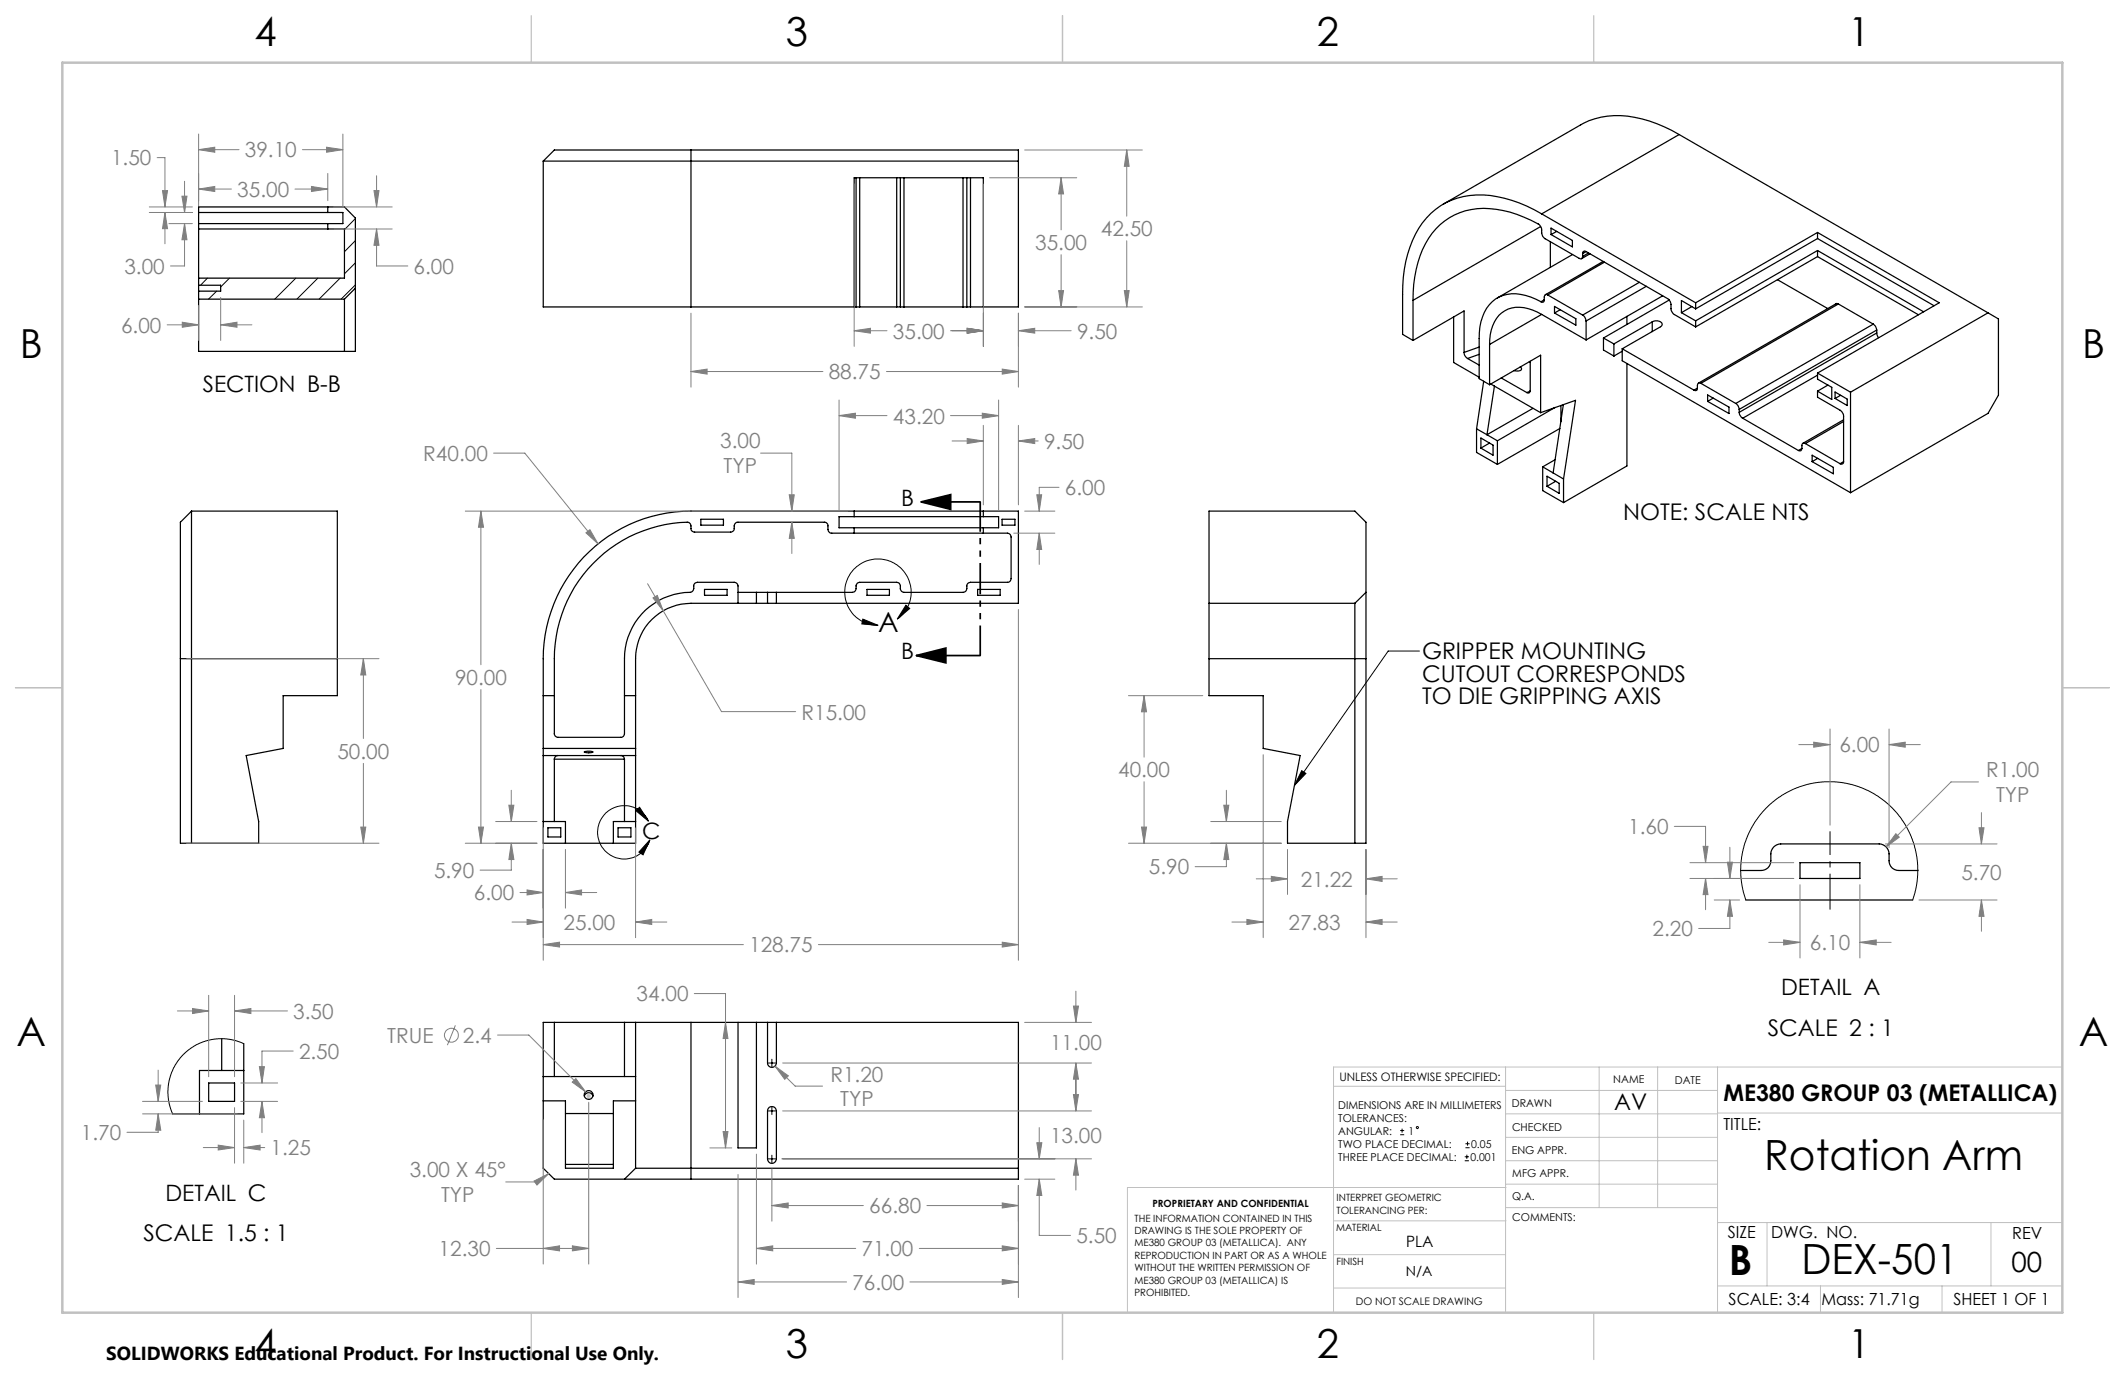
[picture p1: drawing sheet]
<svg xmlns="http://www.w3.org/2000/svg" width="432mm" height="279mm" viewBox="0 0 432 279" stroke-linecap="round" stroke-linejoin="round" font-family="sans-serif">
<g fill="none" stroke="#000" stroke-width=".25">
<path d="M110.4 32.7h96.5M110.4 32.7v29.7h30M140.4 30.5h-27.8l-2.2 2.2M140.4 30.5h66.5v31.9h-9.7M140.4 30.5v31.9M174 36.1v26.3M174.7 36.1v26.3M182.2 36.1v26.3M183 36.1v26.3M183.7 36.1v26.3M195.7 36.1v26.3M196.5 36.1v26.3"/>
<path d="M197.2 36.1v26.3M341.2 27.3a24.1 24.1 0 0 0-14.6-3.7 14.5 14.5 0 0 0-5.4 1.8l-27.9 16.1M341.2 27.3l-27.9 16.2M341.2 27.3l62.8 36.3M40.4 46.5v10M40.4 46.5v-4.4h29.6l2.2 2.2v14.3M40.4 56.5v4.3M40.4 58h4.4v1.2h-4.4M40.4 46.5h29.6v10h-29.6M40.4 43.2h29.3v2.2h-29.3M66.6 42.1v1.1M66.6 45.4v1.1"/>
<path d="M72.2 58.6v12.8h-2.2M72.2 58.6l-2.2 2.2M313.1 46l-26 15M313.3 43.5a24.1 24.1 0 0 0-14.6-3.8 14.5 14.5 0 0 0-12.2 10.5 27.4 27.4 0 0 0-1.5 9.6v8.1l2.1 1.3M313.3 43.5l31.3 18M314.5 59.9a.44 .44 0 0 0-.5 0 .44 .44 0 0 0-.2 .5v.5M314.5 59.9l7.1 4.1M315 49.1v5.2M315.2 46.4l4.3 2.5v1.3l-4.3-2.5zM316.3 47l-1.1 .7M319.5 51.7l-15.2 8.8M321.6 52.1a.42 .42 0 0 1-.2 .5 .42 .42 0 0 1-.5-.1l-6.9-4a1.47 1.47 0 0 1-.7-1.2 1.8 1.8 0 0 0-.6-1.7 21.6 21.6 0 0 0-13.7-3 13.5 13.5 0 0 0-10.5 9.4 26.7 26.7 0 0 0-1.4 9"/>
<path d="M321.6 51.5v.6M322.3 51.1l16.5 9.6a1.62 1.62 0 0 1 .7 1.2v.8a1.62 1.62 0 0 0 .8 1.2l4.3 2.5M322.3 51.1a.44 .44 0 0 0-.5 0 .44 .44 0 0 0-.2 .4M322.3 51.1l-.7 .4M322.8 51.4l-1.2 .7M323.1 51.6l-1.7 1M325.8 53.1l-11.8 6.8M326 53.3l-11.5 6.6M333.1 57.4l-11.5 6.6M334.5 58.2l-12.2 7M361.2 56.8l10.2 5.9M369.3 47.2l24.8 14.3-24.8 14.3"/>
<path d="M369.3 47.2l-24.7 14.3M369.3 47.2v1.3M369.3 50.9v1.2M369.3 50.9l21.6 12.5M369.3 50.9l-24.7 14.3M369.3 48.5l23.7 13.6M369.3 48.5l-24.7 14.3M369.3 52.1l20.5 11.9M369.3 52.1l-24.7 14.3M40.4 60.8v10.6h29.6M40.4 60.8h29.6M70 60.8v10.6"/>
<path d="M140.4 62.4h33.2M173.6 62.4h.4M173.6 62.4v-26.3h26.2v26.3M174 62.4h.7M174.7 62.4h7.5M182.2 62.4h.8M183 62.4h.7M183.7 62.4h12M195.7 62.4h.8M196.5 62.4h.7M287.1 61v8.2M287.1 69.2l10.4-6v8.4"/>
<path d="M295.4 64.4v9.3l5.2 3M297.5 71.6l.1 .6 .6 .6M298.2 72.8l2.4 1.4M300.6 70.5l-3.1 1.1M300.6 72l-2.4 .8M301.5 77.5l-1.5 9.6M302.7 70v8.2M302.7 78.2l10.4-6v11.7M302.9 78l10.2 5.9M303.7 78.4l-1.5 9.9M305 76.8l5.2 3M308.9 74.6a.37 .37 0 0 1 .2 .6l-.6 .2-.9-.1"/>
<path d="M310.8 73.5l.1 .1M310.9 79.5l-.7 .3M310.9 73.4v5.9a.43 .43 0 0 1-.2 .5 .43 .43 0 0 1-.5 0M313.1 61.3a9.9 9.9 0 0 0-7.7-1.3 7.1 7.1 0 0 0-4.5 5.4l-.3 2.2v9.3l2.1 1.3M313.3 63.9a7.5 7.5 0 0 0-7.5-.8 7.3 7.3 0 0 0-3.1 6.9M313.3 63.9l9 5.2M313.3 63.9l-10.6 6.1M313.8 60.9a.4 .4 0 0 1-.2 .5 .4 .4 0 0 1-.5-.1M313.8 60.9l-.7 .4M315.9 62.3l4.3 2.5v1.3l-4.3-2.5zM317 62.9l-1.1 .7M321.6 64a1.62 1.62 0 0 1 .7 1.2"/>
<path d="M322.3 65.2v3.9M325.8 68.7l2.1 1.2M325.8 68.7v2.4l2.1 1.3M327.9 69.9v2.5M329.6 70.9l14.6 8.4M329.6 70.9v2.4l46.4 26.8M329.6 71.4l-1.7 1M330.6 64.3v1.6M330.6 73.9v20.8l-12.9 7.4M335.7 65.4l1.1-.2a.74 .74 0 0 1 .7 .2 .74 .74 0 0 1 .1 .8l-8 4.7M335.7 65.4l-7.8 4.5M335.7 65.4v2"/>
<path d="M337.9 60.1l-15.6 9M339.2 61l-13.4 7.7M341.7 63.5l2.9 1.7M343.8 62.3l-2.1 1.2M344.6 61.5v1.3M344.6 65.2v1.2M344.6 62.8l-2.9-1.7v2.4M344.9 78.9a.42 .42 0 0 1-.2 .4 .42 .42 0 0 1-.5 0M344.9 78.9l-.7 .4M345.6 77.9a.44 .44 0 0 0-.5 0 .44 .44 0 0 0-.2 .4v.6M345.6 77.9l7.1 4.1M369.3 79.5v1.2l4.6 2.7a1.6 1.6 0 0 1 .7 1.2v9.2"/>
<path d="M369.3 75.8l6.7 3.9M369.3 75.8v1.2l2.9 1.7v2.5l-2.9-1.7M369.3 76.2l-15.2 8.8M371.4 78.2l-2.1 1.3M372.9 79.7l2.5 1.4v1.3l-2.5-1.4zM373.6 61.8l-.4-.1-28.1 16.2M373.6 61.8l7 4.1M373.6 61.8l-28 16.1M376 79.7v20.4M380.6 65.9a1.62 1.62 0 0 1 .8 1.2M380.6 65.9l-27.9 16.1M381.4 67.7l.3 .9"/>
<path d="M381.4 67.1v.6M381.4 67.1l-28 16.1M381.4 67.7l-28 16.1M404 63.6l-28 16.1M404 63.6l2.1 1.2v15.5l-2.1 3.7-28 16.1M300 87.1l2.2 1.2M300 87.1v4.8l4.3 2.5M300.9 89l2.5 1.5v2l-2.5-1.4zM302.2 88.3l2.1 1.3M302.7 90l-1.8 1.1M304.3 89.6v4.8M311.5 83l-9.3 5.3"/>
<path d="M313.1 83.9l7-2.5-2.4 15.9M313.5 94.9l4.2 2.4M313.5 94.9v4.8l4.2 2.4M314.4 96.8l2.4 1.4v2.1l-2.4-1.5zM316 93.4l-2.5 1.5M316 82.8l-11.7 6.8M316.1 97.8l-1.7 1M317 87.1l-12.7 7.3M317.2 82.4v3.3M317.7 82.2l-2.1 13.9M317.7 97.3v4.8M347 80.3l4.3 2.4v1.3l-4.3-2.4z"/>
<path d="M348.1 80.9l-1.1 .7M352.7 82a1.62 1.62 0 0 1 .7 1.2M353.4 83.8a1.62 1.62 0 0 0 .7 1.2M353.4 83.2v.6M354.1 85l11.3 6.5M366.1 91.1a.44 .44 0 0 1-.2 .5 .44 .44 0 0 1-.5-.1M366.1 91.1l-.7 .4M366.9 90.1a.43 .43 0 0 0-.6 0 .43 .43 0 0 0-.2 .5v.5M366.9 90.1l7 4.1M368.2 92.5l4.3 2.5v1.3l-4.3-2.5zM369.4 93.1l-1.2 .7M374 80.3l-1.1 .7"/>
<path d="M374.6 93.8a.44 .44 0 0 1-.2 .5 .44 .44 0 0 1-.5-.1M374.6 85.3l-8.3 4.8M374.6 93.8l-.7 .4M374.6 85.7l-7.7 4.4M38.9 103.9v67.4M38.9 103.9h29.6v29.9M38.9 103.9l-2.2 2.2v27.7M142.4 105.5h4.6v1.2h-4.6zM143.2 119.8h4.5v1.2h-4.5zM170.5 105h32.4v2.2h-32.4zM173.6 103.9v1.1M173.6 107.2v1.1"/>
<path d="M176.2 119.8h4.5v1.2h-4.5zM198.6 119.8h4.6v1.2h-4.6zM199.8 103.9v1.1M199.8 107.2v1.1M203.6 105.5h2.6v1.2h-2.6zM36.7 133.8v37.5h15.9v-4.4l-2.6-13.4 7.5-1.4v-10.7h11v-7.6M36.7 133.8h31.8M150 120.4h6M153.7 120.4v2.2M156 122.6h-15.6a11.3 11.3 0 0 0-11.2 11.2v37.5h-18.8v-37.5a30 30 0 0 1 30-29.9h66.5v18.7h-49.1M156 120.4h1.8M156 122.6h1.8"/>
<path d="M156 120.4v2.2M157.8 120.4h15.4a.78 .78 0 0 0 .8-.8v-.5a.72 .72 0 0 1 .7-.8h7.5a.72 .72 0 0 1 .8 .8v.5a.78 .78 0 0 0 .7 .8h12a.78 .78 0 0 0 .8-.8v-.5a.72 .72 0 0 1 .7-.8h7.5a.72 .72 0 0 0 .8-.7v-8.5a.78 .78 0 0 0-.8-.8h-35.7a.78 .78 0 0 1-.8-.7v-.7a.72 .72 0 0 0-.7-.8h-17.5a.78 .78 0 0 0-.8 .8v.5a.72 .72 0 0 1-.8 .7h-7.3a.72 .72 0 0 1-.7-.7v-.5a.78 .78 0 0 0-.8-.8 27.8 27.8 0 0 0-27 27.7v15.3a.72 .72 0 0 0 .8 .7h12.8a.72 .72 0 0 0 .7-.7v-15.3a13.5 13.5 0 0 1 13.6-13.5l.4-.4 .1-.8a.72 .72 0 0 1 .7-.8h7.5a.78 .78 0 0 1 .8 .8v3.5M157.8 120.4v2.2M245.7 122.6v11.2M245.7 122.6h29.6M245.7 133.8v7.6h11v10.7l7.5 1.4-2.6 13.4v4.4h16v-37.5M245.7 133.8h31.9M275.3 122.6v48.7M277.6 120.4v13.4M277.6 120.4v-14.3l-2.3-2.2h-29.6v18.7M277.6 120.4l-2.3 2.2M110.4 141.4h2.2"/>
<path d="M110.4 152.1h18.8M110.4 153.5h18.8M112.6 154.3v12.6M112.6 154.3h14.3M113.4 153.5a.72 .72 0 0 0-.8 .8M118.7 152.8l.4-.1a1.43 1.43 0 0 1 1.4 .2l-1.2 .1zM126.2 153.5a.72 .72 0 0 1 .7 .8M126.9 141.4h2.3M126.9 154.3v12.6M110.4 166.9h4.5v4.4M111.3 168.2h2.6v1.9h-2.6zM125.6 168.2h2.6v1.9h-2.6z"/>
<path d="M129.2 166.9h-4.6v4.4M353.7 176.9h4.2a1.93 1.93 0 0 0 1.9-2 3.1 3.1 0 0 1 .6-2.8l.7-.4 .7-.2h20a2.05 2.05 0 0 1 2.1 2 3.3 3.3 0 0 0 .5 2.8l1 .5 4.3 .1M365.8 175.3h12.1v3.2h-12.1zM354.8 182.9h33.9M45 211.1v6.4M49.5 217.5h-9v8.8M49.5 212.1v14.2h-14.4M110.4 218.8h18.8M112.6 207.8h14.3M112.6 207.8h-2.2v29.6l2.2 2.2h14.3M112.6 207.8v11M126.9 207.8v11"/>
<path d="M126.9 207.8h2.3M129.2 207.8h11.2M129.2 207.8v29.6M140.4 207.8h66.5v31.8h-66.5M140.4 207.8v31.8M150 207.8v25.5h3.7v-25.5M156 207.8v8.2a.9 .9 0 0 0 .9 .9 .9 .9 0 0 0 .9-.9v-8.2M42.4 220.1h5.3v3.7h-5.3zM110.4 223.7h4.5v13.7h9.7v-13.7h4.6M114.9 226.3h9.7M114.9 236.6h9.7M118.7 222.7a.89 .89 0 0 1 .9-.7 .89 .89 0 0 1 .9 .7"/>
<path d="M126.9 239.6h13.5M129.2 237.4h77.7M129.2 237.4l-2.3 2.2M156.3 225l.3-.1a.9 .9 0 0 1 1.2 .8v9.8a.9 .9 0 0 1-.9 .9 .9 .9 0 0 1-.9-.9v-9.8z"/>
<circle cx="119.6" cy="222.5" r=".89"/>
</g>
<g fill="none" stroke="#000" stroke-width=".2">
<path d="M42.2 56.5l-1.5 1.5M44 59.2l-1.6 1.6M46.6 56.5l-1.8 1.8M60.1 56.5l-4.3 4.3M64.6 56.5l-4.3 4.3M69.1 56.5l-4.3 4.3M72.2 44.4l-2.2 2.3M72.2 48.9l-2.2 2.3M72.2 53.4l-2.2 2.2M72.2 57.9l-2.9 2.9M175.3 125.8l3.1 1.3-3.3-.3zM182.3 125.8a6.7 6.7 0 0 0 0-10.9 6.7 6.7 0 0 0-10.3 3.4 6.7 6.7 0 0 0 6.4 8.8"/>
<path d="M184.1 123l.8 .6-2.6 2.2zM288.4 132.3h-6.3l-19.1 27.3M264.5 156.6l.9 .6-2.4 2.4zM129.2 164.7l.8-.7 1.8 2.9zM131.8 166.9a5.4 5.4 0 0 0-8.5-1.8 5.4 5.4 0 0 0 .6 8.6 5.4 5.4 0 0 0 8.1-3M132 170.7l-1.3 3-.9-.6zM354.8 182.9l-.6-1.7-.4-2.7v-3.6l.4-2.3 .7-2.1 1.6-3.4 2.4-3 1.8-1.5 1.5-1.1 2.1-1.1 1.6-.6 2.6-.7 2.2-.2h2l2.5 .3 2.2 .6 2.2 .8 1.3 .8 2.2 1.5 1.3 1.2 1.9 2.2 .9 1.4 1.1 2.2 .7 2.1 .5 2.3 .2 2.4-.1 2.4-.5 2.2-.4 1.6M49.5 212.1l-1.7-.7-1.4-.3h-2.1l-1.2 .1-1.3 .3-1.8 .7-2.4 1.7-.9 1-1.1 1.5-.8 1.7-.4 1.5-.3 1.4v1.8l.4 2 .6 1.5M156.1 216h1.5M156.8 215.2v1.5M156.1 225.7h1.5M156.1 235.5h1.5"/>
<path d="M156.8 225v1.5M156.8 234.7v1.6M284.5 230.6h.8M284.5 229.7h.8M284.9 229.3v.9M297.6 235.9h.9M297.6 235.1h.9M297.8 233.2h.8M297.8 232.4h.8M298.1 234.6v.9M298.2 232v.8"/>
<circle cx="288" cy="229.1" r=".2"/>
</g>
<g fill="none" stroke="#808080" stroke-width=".2">
<path d="M31.9 32h1.6v10.1M33 38.7h1l-.5 3.4zM37 39.9h1l-.5 3.3zM37.5 36.8v6.4M40.4 38.4l3.2-.5v1zM40.4 30.4l3.2-.5v1zM40.4 27.2v14.7M40.4 38.4h6.6M40.4 30.4h8.2M59.9 38.4h6.7M61.5 30.4h8.2M63.3 37.9l3.3 .5-3.3 .5z"/>
<path d="M66.4 29.9l3.3 .5-3.3 .5zM66.6 35.2v5.6M69.7 27.2v14.7M76 38.7h1l-.5 3.4zM76.5 35.7v6.4M173.6 37.4v33M199.8 37.4v33M201.1 36.1h17.7M208.2 30.5h23.9M215.6 36.1v10.6M215.6 36.1l.5 3.3h-1zM229 30.5l.4 3.3h-.9z"/>
<path d="M229 30.5v13.4M30.3 42.1h8.8M30.3 43.2h8.8M33.5 43.2l.5 3.3h-1zM33.5 43.2v6.3M34.3 45.4h4.8M37.5 45.4v8.6h-2.9M37.5 45.4l.5 3.3h-1zM67.9 42.1h11.8M67.9 46.5h11.8M76.5 46.5v7.5h6.4M76.5 46.5l.5 3.3h-1z"/>
<path d="M215.1 59.1h1l-.5 3.3zM215.6 51.8v10.6M228.5 59.1h.9l-.4 3.3zM229 48.9v13.5M34 66h6.4M37 65.5l3.4 .5-3.4 .5zM40.4 62.1v7.1M44.8 60.4v8.8M44.8 66h6.4M44.8 66l3.4-.5v1zM140.4 63.6v15.1M140.4 75.5h26.8"/>
<path d="M140.4 75.5l3.3-.5v1zM173.6 67.2h6.6M173.6 67.2l3.3-.5v1zM180.1 75.5h26.8M193.1 67.2h6.7M196.5 66.7l3.3 .5-3.3 .5zM203.7 75l3.2 .5-3.2 .5zM206.9 63.6v15.1M206.9 67.2h10.8M206.9 67.2l3.4-.5v1zM208.2 62.4h23.9M100.3 92.1h6.3l14.9 18.4"/>
<path d="M154.6 92.1h6.3v11.8M170.5 81.3v22.4M170.5 84.5h9.7M170.5 84.5l3.3-.5v1zM193.1 84.5h9.8M193.5 89.6h6.3M196.5 89.1l3.3 .5-3.3 .5zM199.6 84l3.3 .5-3.3 .5zM199.8 86.4v16.2M202.9 81.3v22.4M206.9 86.4v16.2M206.9 89.6h4.1"/>
<path d="M206.9 89.6l3.4-.5v1zM215.2 99h-4v4.9M94.5 103.9h77.8M97.7 103.9l.5 3.2h-1zM97.7 103.9v31.2M119.1 108.3l.8-.7 1.6 2.9zM131.6 118.6l15 26h15.1M160.4 100.5h1l-.5 3.4zM160.9 106.1v6.4M160.9 106.1l.5 3.3h-1zM206 108.3h8.3M208.2 103.9h6.1"/>
<path d="M210.7 100.5h1l-.5 3.4zM211.2 108.3v6.4M211.2 108.3l.5 3.4h-1zM37.9 133.8h39.1M73.8 133.8v16.3M73.8 133.8l.5 3.4h-1zM132.7 121.5l.9-.5 1.2 3.1zM206.9 123.9v71.2M73.8 155.1v16.2M97.7 140.1v31.2M229.3 141.4h15.1M232.5 141.4l.5 3.2h-1z"/>
<path d="M232.5 141.4v12.4M232.5 158.9v12.4M256.7 153.4v37.1M365.5 151.3h6.4M368.5 150.8l3.4 .5-3.4 .5zM371.9 148.1v19.6M383.9 151.3l3.2-.5v1zM383.9 148.1v24.1M383.9 151.3h6.3M402 158.9h-5.5l-13.2 13.2M37.9 171.3h39.1M73.3 168.1h1l-.5 3.2z"/>
<path d="M94.5 171.3h14.6M97.2 168.1h1l-.5 3.2zM100.7 166.9h8.4M103.4 163.6h1l-.5 3.3zM103.9 171.3l.5 3.4h-1zM103.9 171.3v5.5h-6.4M103.9 160.6v6.3M110.4 168.2v26.9M114.9 172.6v11.9M129.2 168.2v22.3M229.3 171.3h31M232 168.1h1l-.5 3.2z"/>
<path d="M246 166.9h14.3M248.7 163.6h1l-.5 3.3zM249.2 171.3l.5 3.4h-1zM249.2 171.3v4.8h-6.3M249.2 160.6v6.3M255.3 178.6h6.3M258.3 178.1l3.3 .5-3.3 .5zM261.6 172.6v9.2M277.6 178.6l3.2-.5v1zM277.6 172.6v17.9M277.6 178.6h6.3M340.2 167.9h6.4v7.4"/>
<path d="M343.4 178.5h21.1M343.4 175.3h21.1M346.1 172h1l-.5 3.3zM346.6 178.5v6.4M346.6 178.5l.5 3.3h-1zM351 175.2h1l-.5 3.3zM351.5 172.2v6.3M365.8 179.8v14.9M377.9 179.8v14.9M383.1 171.5h22.7M385.2 169.4l.7 .7-2.6 2zM402.1 168.2h1.1l-.6 3.3z"/>
<path d="M402.6 165.1v6.4M104 187.4h6.4M105.7 181.4h4.7M107.1 180.8l3.3 .6-3.3 .5zM107.1 186.8l3.3 .6-3.3 .5zM110.4 191.9h40.7M110.4 191.9l3.3-.4v.9zM114.9 181.4h6.3M114.9 181.4l3.3-.6v1.1zM129.2 187.4h6.3M129.2 187.4l3.2-.6v1.1zM166.3 191.9h40.6"/>
<path d="M203.7 191.5l3.2 .4-3.2 .5zM250.3 187.4h6.4M253.4 186.8l3.3 .6-3.3 .5zM277.6 187.4l3.2-.6v1.1zM277.6 187.4h6.3M348.3 182.9h5.2M351.5 182.9v5.8h-6.3M351.5 182.9l.5 3.3h-1zM359.4 191.5h6.4M362.4 191l3.4 .5-3.4 .5zM377.9 191.5l3.3-.5v1zM377.9 191.5h6.4"/>
<path d="M389.9 182.9h15.9M402.6 182.9l.6 3.3h-1.1zM402.6 182.9v6.3M32.1 217.5v6.3M36.1 205.4h6.3M39.1 204.9l3.3 .5-3.3 .6zM42.4 202.2v16.6M47.7 202.2v16.6M47.7 205.4h10.7M47.7 205.4l3.3-.5v1.1zM52.7 216.7h1l-.5 3.4zM59.6 213.6h-6.4v6.5"/>
<path d="M92.5 208.4l-1.6 4M101.1 210.3h6.4l11.5 11.6M116.3 219.9l.7-.7 2 2.7zM141.1 201.9h6.3v31.4M147.4 207.8l.5 3.2h-1zM157.5 216.6l2.7 2-.7 .7zM157.5 216.6l4.1 4.1h5.5M159 216h62.8M208.2 207.8h13.6M218.1 204.4h1l-.5 3.4zM218.6 201.4v6.4M218.6 216v9.7"/>
<path d="M218.6 216l.5 3.3h-1zM29 223.8h12.1M29 226.3h19.3M31.6 220.5h1.1l-.6 3.3zM32.1 226.3l.6 3.4h-1.1zM32.1 226.3v3.8h-6.3M41.3 233.2h6.4M44.3 232.7l3.4 .5-3.4 .5zM47.7 225.1v11.3M48.9 220.1h7.5M48.9 223.8h7.5M49.5 233.2l3.3-.5v1z"/>
<path d="M49.5 227.6v8.8M49.5 233.2h4.3M53.2 223.8v6.4M53.2 223.8l.5 3.3h-1zM108.5 240l3-1.5-2.4 2.3zM110.4 227.5v29.4M111.5 238.5l-2.4 1.7h-6.3M119.6 224v32.9M144.3 233.3h4.4M146.9 229.9h1l-.5 3.4zM150 238.7v25M153.7 234.5v22.4"/>
<path d="M156.8 237.5v10.6M158.9 235.5h62.9M159 225.7h62.8M208.2 239.6h6.1M210.7 232.2h1l-.5 3.3zM211.2 229.1v6.4M211.2 239.6v11.4h6.3M211.2 239.6l.5 3.3h-1zM218.1 222.4h1l-.5 3.3zM218.6 235.5v6.3M218.6 235.5l.5 3.3h-1zM100.9 253.7h18.7"/>
<path d="M110.4 253.7l3.3-.5v1zM116.3 253.2l3.3 .5-3.3 .5zM153.7 253.7h20.2M153.7 253.7l3.3-.5v1zM156.8 245h18.6M156.8 245l3.4-.6v1.1zM186.8 253.7h20.1M188.3 245h18.6M203.7 253.2l3.2 .5-3.2 .5zM203.7 260l3.2 .5-3.2 .5zM203.7 244.4l3.2 .6-3.2 .5zM206.9 240.9v22.8"/>
<path d="M150 260.5h22M150 260.5l3.2-.5v1zM184.9 260.5h22"/>
<circle cx="91.7" cy="210.4" r="1.41"/>
</g>
<path d="M187.1 102h12.1M187.1 102l6.1-1.5v3zM186.2 133.2h13M186.2 133.2l6-1.5v3z" fill="none" stroke="#000" stroke-width=".35"/>
<g fill="none" stroke="#c0c0c0" stroke-width=".2">
<path d="M305.9 216.8v49.9M324.9 216.8v28.6M336.8 216.8v28.6M349 216.8v49.9M419.1 216.8h-148.1v49.9M119.1 222.7h1M119.3 222.4l.7 .7M119.6 222.2v1M120 222.4l-.7 .7M271 220.7h34.9M305.9 231.1h43.1M305.9 226.3h43.1"/>
<path d="M305.9 221.6h43.1M305.9 235.9h43.1M349 226.2h70.1M271 255h34.9M271 248.1h35M305.9 240.6h43.1M306 245.4h43M306 241.3h-76.9v25.4M349 248.4h70.1M359.1 248.4v12.9M404.6 248.4v12.9M271 261.7h34.9"/>
<path d="M349 261.3h70.1M369.9 261.3v5.4M394.6 261.3v5.4"/>
</g>
<path d="M371.9 184.8v-15.9" fill="none" stroke="#000" stroke-width=".2" stroke-dasharray="15.2 1.3 1.3 1.3" stroke-dashoffset="7.9" stroke-linecap="butt"/>
<path d="M199.2 102v31.2" fill="none" stroke="#000" stroke-width=".35" stroke-dasharray="6.3 1.3 1.3 1.3 1.3 1.3" stroke-dashoffset=".3" stroke-linecap="butt"/>
<path d="M108 3.2v9.5M215.9 3.2v9.5M323.8 3.2v9.5M3.1 139.7h9.6M419.1 139.7h9.5M108 266.7v9.6M215.9 266.7v9.6M323.8 266.7v9.6" fill="none" stroke="#c0c0c0" stroke-width=".25"/>
<path d="M12.7 12.7h406.4v254h-406.4z" fill="none" stroke="#c0c0c0" stroke-width=".5"/>
<g fill="#000">
<path d="M264.5 156.6l.9 .6-2.4 2.4z"/>
<path d="M187.1 102l6.1-1.5v3zM186.2 133.2l6-1.5v3z"/>
<path d="M184.1 123l.8 .6-2.6 2.2zM175.3 125.8l3.1 1.3-3.3-.3z"/>
<path d="M129.2 164.7l.8-.7 1.8 2.9zM132 170.7l-1.3 3-.9-.6z"/>
</g>
<g fill="#808080">
<path d="M97.7 103.9l.5 3.2h-1zM97.2 168.1h1l-.5 3.2zM110.4 191.9l3.3-.4v.9zM203.7 191.5l3.2 .4-3.2 .5zM107.1 180.8l3.3 .6-3.3 .5zM114.9 181.4l3.3-.6v1.1zM107.1 186.8l3.3 .6-3.3 .5zM129.2 187.4l3.2-.6v1.1zM160.4 100.5h1l-.5 3.4zM160.9 106.1l.5 3.3h-1zM210.7 100.5h1l-.5 3.4zM211.2 108.3l.5 3.4h-1zM196.5 89.1l3.3 .5-3.3 .5zM206.9 89.6l3.4-.5v1zM119.1 108.3l2.4 2.2-1.6-2.9zM132.7 121.5l2.1 2.6-1.2-3.1zM103.9 171.3l.5 3.4h-1zM103.4 163.6h1l-.5 3.3zM170.5 84.5l3.3-.5v1zM199.6 84l3.3 .5-3.3 .5zM258.3 178.1l3.3 .5-3.3 .5zM277.6 178.6l3.2-.5v1zM249.2 171.3l.5 3.4h-1zM248.7 163.6h1l-.5 3.3zM232.5 141.4l.5 3.2h-1zM232 168.1h1l-.5 3.2zM253.4 186.8l3.3 .6-3.3 .5zM277.6 187.4l3.2-.6v1.1zM73.3 168.1h1l-.5 3.2zM73.8 133.8l.5 3.4h-1zM108.5 240l3-1.5-2.4 2.3zM116.3 219.9l2.7 2-2-2.7zM147.4 207.8l.5 3.2h-1zM146.9 229.9h1l-.5 3.4zM153.7 253.7l3.3-.5v1zM203.7 253.2l3.2 .5-3.2 .5zM150 260.5l3.2-.5v1zM203.7 260l3.2 .5-3.2 .5zM157.5 216.6l2 2.7 .7-.7zM218.6 235.5l.5 3.3h-1zM218.1 222.4h1l-.5 3.3zM156.8 245l3.4-.6v1.1zM203.7 244.4l3.2 .6-3.2 .5zM218.6 216l.5 3.3h-1zM218.1 204.4h1l-.5 3.4zM210.7 232.2h1l-.5 3.3zM211.2 239.6l.5 3.3h-1zM196.5 66.7l3.3 .5-3.3 .5zM173.6 67.2l3.3-.5v1zM215.6 36.1l.5 3.3h-1zM215.1 59.1h1l-.5 3.3zM196.5 66.7l3.3 .5-3.3 .5zM206.9 67.2l3.4-.5v1zM229 30.5l.4 3.3h-.9zM228.5 59.1h.9l-.4 3.3zM140.4 75.5l3.3-.5v1zM203.7 75l3.2 .5-3.2 .5zM346.6 178.5l.5 3.3h-1zM346.1 172h1l-.5 3.3zM362.4 191l3.4 .5-3.4 .5zM377.9 191.5l3.3-.5v1zM402.1 168.2h1.1l-.6 3.3zM402.6 182.9l.6 3.3h-1.1zM385.2 169.4l-1.9 2.7 2.6-2zM368.5 150.8l3.4 .5-3.4 .5zM383.9 151.3l3.2-.5v1zM351 175.2h1l-.5 3.3zM351.5 182.9l.5 3.3h-1zM33 38.7h1l-.5 3.4zM33.5 43.2l.5 3.3h-1zM37 39.9h1l-.5 3.3zM37.5 45.4l.5 3.3h-1zM76.5 46.5l.5 3.3h-1zM76 38.7h1l-.5 3.4zM63.3 37.9l3.3 .5-3.3 .5zM40.4 38.4l3.2-.5v1zM66.4 29.9l3.3 .5-3.3 .5zM40.4 30.4l3.2-.5v1zM37 65.5l3.4 .5-3.4 .5zM44.8 66l3.4-.5v1zM52.7 216.7h1l-.5 3.4zM53.2 223.8l.5 3.3h-1zM47.7 205.4l3.3-.5v1.1zM39.1 204.9l3.3 .5-3.3 .6zM44.3 232.7l3.4 .5-3.4 .5zM49.5 233.2l3.3-.5v1zM31.6 220.5h1.1l-.6 3.3zM32.1 226.3l.6 3.4h-1.1z"/>
<path d="M116.3 253.2l3.3 .5-3.3 .5zM110.4 253.7l3.3-.5v1z"/>
</g>
<g font-size="8.5">
<text x="358.5" y="237.7">Rotation Arm</text>
<text x="351.3" y="259">B</text>
<text x="366" y="258.9">DEX-501</text>
</g>
<g font-size="8.1">
<text x="51.7" y="9.3">4</text>
<text x="159.7" y="9.3">3</text>
<text x="267.6" y="9.3">2</text>
<text x="375.6" y="9.3">1</text>
<text x="4" y="72.8">B</text>
<text x="423.1" y="72.8">B</text>
<text x="3.3" y="212.5">A</text>
<text x="422.4" y="212.5">A</text>
<text x="51.7" y="276">4</text>
<text x="159.7" y="276">3</text>
<text x="267.6" y="276">2</text>
<text x="375.6" y="276">1</text>
</g>
<g font-size="5.6">
<text x="178.5" y="128.4">A</text>
<text x="408.7" y="258.5">00</text>
</g>
<g font-size="4.7">
<text x="329.8" y="105.6">NOTE: SCALE NTS</text>
<text x="289" y="134">GRIPPER MOUNTING</text>
<text x="289" y="138.5">CUTOUT CORRESPONDS</text>
<text x="289" y="143">TO DIE GRIPPING AXIS</text>
<text x="359.2" y="210.5">SCALE 2 : 1</text>
<text x="328" y="225.6">AV</text>
<text x="350.2" y="223.8">ME380 GROUP 03 (METALLICA)</text>
<text x="29.1" y="252.2">SCALE 1.5 : 1</text>
</g>
<g font-size="4.6">
<text x="41.2" y="79.7">SECTION B-B</text>
<text x="183.1" y="102.8">B</text>
<text x="183.1" y="134">B</text>
<text x="130.5" y="170.4">C</text>
<text x="361.9" y="202.3">DETAIL A</text>
<text x="33.6" y="244">DETAIL C</text>
</g>
<g font-size="4.2" fill="#808080">
<text x="22.6" y="33.6">1.50</text>
<text x="49.8" y="32">39.10</text>
<text x="48.2" y="40">35.00</text>
<text x="210.4" y="50.8">35.00</text>
<text x="223.7" y="48">42.50</text>
<text x="25.3" y="55.6">3.00</text>
<text x="84" y="55.6">6.00</text>
<text x="24.6" y="67.6">6.00</text>
<text x="181.4" y="68.8">35.00</text>
<text x="218.9" y="68.8">9.50</text>
<text x="168.4" y="77.1">88.75</text>
<text x="181.4" y="86.1">43.20</text>
<text x="86" y="93.7">R40.00</text>
<text x="146.3" y="91.1">3.00</text>
<text x="212.1" y="91.2">9.50</text>
<text x="147" y="96.2">TYP</text>
<text x="216.4" y="100.6">6.00</text>
<text x="92.5" y="139.2">90.00</text>
<text x="162.9" y="146.2">R15.00</text>
<text x="68.6" y="154.2">50.00</text>
<text x="373.8" y="152.9">6.00</text>
<text x="227.2" y="157.9">40.00</text>
<text x="403.6" y="157.9">R1.00</text>
<text x="405.6" y="163">TYP</text>
<text x="330.8" y="169.5">1.60</text>
<text x="88.2" y="178.4">5.90</text>
<text x="233.5" y="177.7">5.90</text>
<text x="398.5" y="178.8">5.70</text>
<text x="96.3" y="182.9">6.00</text>
<text x="264.3" y="180.2">21.22</text>
<text x="114.5" y="188.9">25.00</text>
<text x="261.9" y="188.9">27.83</text>
<text x="335.8" y="190.3">2.20</text>
<text x="152.2" y="193.5">128.75</text>
<text x="367.8" y="193.1">6.10</text>
<text x="129.4" y="203.5">34.00</text>
<text x="59.6" y="207">3.50</text>
<text x="60.8" y="215.1">2.50</text>
<text x="78.7" y="211.9">TRUE</text>
<text x="94.1" y="211.9">2.4</text>
<text x="213.4" y="213.5">11.00</text>
<text x="168.7" y="219.8">R1.20</text>
<text x="170.7" y="224.8">TYP</text>
<text x="16.4" y="231.7">1.70</text>
<text x="213.4" y="232.2">13.00</text>
<text x="55" y="234.8">1.25</text>
<text x="83.3" y="239.2">3.00 X 45°</text>
<text x="89.6" y="244.2">TYP</text>
<text x="176.6" y="246.5">66.80</text>
<text x="89.1" y="255.3">12.30</text>
<text x="175.1" y="255.3">71.00</text>
<text x="218.7" y="252.6">5.50</text>
<text x="173.2" y="262.1">76.00</text>
</g>
<text font-size="3.8" x="21.6" y="276.3">SOLIDWORKS Educational Product. For Instructional Use Only.</text>
<g font-size="3.4">
<text x="350.2" y="229.5">TITLE:</text>
<text x="351.1" y="251.6">SIZE</text>
<text x="359.9" y="251.6">DWG. NO.</text>
<text x="408.9" y="251.7">REV</text>
<text x="351.2" y="265.2">SCALE: 3:4</text>
<text x="370.1" y="265.3">Mass: 71.71g</text>
<text x="396.9" y="265.2">SHEET 1 OF 1</text>
</g>
<text font-size="3.2" x="285.7" y="253.3">PLA</text>
<text font-size="2.8" x="285.7" y="259.4">N/A</text>
<text font-size="2.4" x="272.2" y="219.7">UNLESS OTHERWISE SPECIFIED:</text>
<g font-size="2.2">
<text x="327.8" y="220.1">NAME</text>
<text x="340.3" y="220.2">DATE</text>
<text x="271.9" y="225.3">DIMENSIONS ARE IN MILLIMETERS</text>
<text x="271.9" y="227.9">TOLERANCES:</text>
<text x="307.2" y="224.9">DRAWN</text>
<text x="271.9" y="230.6">ANGULAR:</text>
<text x="271.9" y="233.2">TWO PLACE DECIMAL:</text>
<text x="286.2" y="230.6">1</text>
<text x="298.9" y="233.2">0.05</text>
<text x="307.3" y="229.8">CHECKED</text>
<text x="271.9" y="235.9">THREE PLACE DECIMAL:</text>
<text x="298.8" y="235.9">0.001</text>
<text x="307.2" y="234.5">ENG APPR.</text>
<text x="307.3" y="239.2">MFG APPR.</text>
<text x="307.3" y="243.9">Q.A.</text>
<text x="307.3" y="248.1">COMMENTS:</text>
</g>
<text font-size="2.1" x="275.5" y="265.1">DO NOT SCALE DRAWING</text>
<g font-size="2">
<text x="234.2" y="245.3">PROPRIETARY AND CONFIDENTIAL</text>
<text x="271.6" y="244.1">INTERPRET GEOMETRIC</text>
<text x="230.5" y="248.2">THE INFORMATION CONTAINED IN THIS</text>
<text x="230.5" y="250.7">DRAWING IS THE SOLE PROPERTY OF</text>
<text x="271.5" y="250.2">MATERIAL</text>
<text x="271.6" y="246.6">TOLERANCING PER:</text>
<text x="230.5" y="253.3">ME380 GROUP 03 (METALLICA). ANY</text>
<text x="230.5" y="255.8">REPRODUCTION IN PART OR AS A WHOLE</text>
<text x="271.5" y="257">FINISH</text>
<text x="230.5" y="258.3">WITHOUT THE WRITTEN PERMISSION OF</text>
<text x="230.5" y="260.8">ME380 GROUP 03 (METALLICA) IS</text>
<text x="230.5" y="263.4">PROHIBITED.</text>
</g>
</svg>
